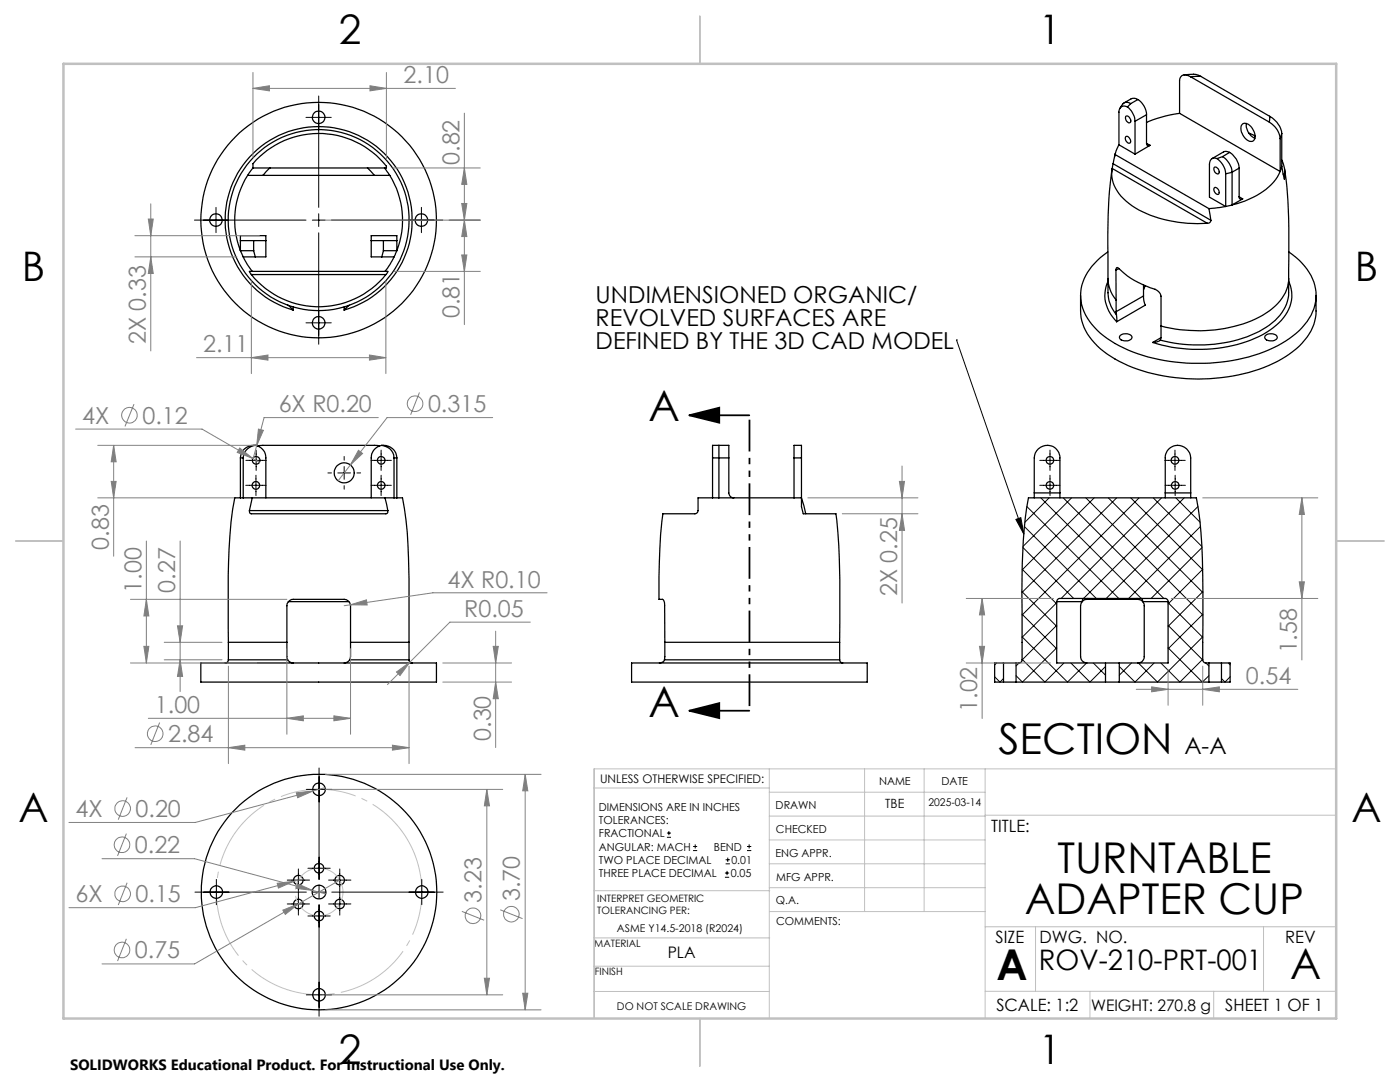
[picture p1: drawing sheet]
<svg xmlns="http://www.w3.org/2000/svg" width="279mm" height="216mm" viewBox="0 0 279 216" stroke-linecap="round" stroke-linejoin="round" font-family="sans-serif">
<g fill="none" stroke="#000" stroke-width=".25">
<path d="M227.1 19.9a3.8 3.8 0 0 1 1.7 3M227.1 19.9a1.38 1.38 0 0 0-1.4-.2l-1.4 .8M227.1 19.9l-1.4 .8M236.3 15l2-.2 1.3 .4M237.6 15.3a1.31 1.31 0 0 0-2.1 .2l-.1 .6v6.5M237.6 15.3l15.7 9.1M239.6 15.2l-2 .1M239.6 15.2l13.8 8M49.4 35h3.1M49.4 35a16.8 16.8 0 0 0-1.4 15M50.5 33.5l-1.1 1.5M50.5 33.5h3.4"/>
<path d="M50.5 33.5v-.8a17.3 17.3 0 0 1 26.6 .5v.3h-.4M52.5 35h22.2M53.9 33.5l-1.4 1.5M53.9 33.5h19.4M73.3 33.5l1.4 1.5M73.3 33.5h3.4M74.7 35h3.1M76.7 33.5l1.1 1.5M77.8 35a17 17 0 0 1 1.4 15M222 33.7a111.4 111.4 0 0 0-.9 19.6v2.3M222 33.6a7.1 7.1 0 0 0 3.3 7 23.3 23.3 0 0 0 14.7 4h.9M222 33.6l18.9 11"/>
<path d="M222.1 32.7l-.1 .9M222.1 32.7l19.6 11.3M222.5 30.8l-.4 1.9M222.5 30.8l18.8 10.8M222.6 30.6l-.2 .7M223.3 28.9l-.8 1.9M223.3 28.9l3.2 1.9M224.7 27.3a.85 .85 0 0 1 .8 .4 .85 .85 0 0 1 0 .9 .92 .92 0 0 1-.8-1.3zM224.7 23.2a.86 .86 0 0 1 .8 1.3 .89 .89 0 0 1-.8-1.3zM225 21.3a1.07 1.07 0 0 0-1.2 0 1.07 1.07 0 0 0-.5 1.1v6.5M225 21.3a4 4 0 0 1 1.5 2.9M225.7 20.7a1.18 1.18 0 0 0-1.8 .3l-.4 .6"/>
<path d="M225.7 20.7l-.7 .6M226.5 24.2v6.6M228.8 28.6a.42 .42 0 0 0 .2 .5 .42 .42 0 0 0 .5-.1M228.8 22.9l-2.3 1.3M228.8 22.9v5.7M228.8 28.6l.7 .4M229.5 29l-3 1.8M235.4 22.6a24.8 24.8 0 0 0-6.6 1.8M235.4 22.6l20.1 11.6M242.4 33.4a.78 .78 0 0 1 .8 .4 .78 .78 0 0 1-.2 .9 .98 .98 0 0 1-.6-1.3zM242.4 37.5a.78 .78 0 0 1 .8 .4 .78 .78 0 0 1-.2 .9 .98 .98 0 0 1-.6-1.3zM242.9 31.6a4.2 4.2 0 0 1 1.7 3"/>
<path d="M242.9 31.6a1.04 1.04 0 0 0-1.1 .1 1.04 1.04 0 0 0-.4 1.1v6.5l3.2 1.9M244 31.3a4.1 4.1 0 0 1 1.9 3.1M244 31.3l-1.1 .3M244.6 34.6v6.6M245.4 30.4a4 4 0 0 1 1.9 3.1M245.4 30.4l-1-.2-2.5 1.4M245.4 30.4l-1.4 .9M245.9 34.4l-1.3 .2M245.9 34.4v6.5M247.3 39.3a.44 .44 0 0 0 .2 .4 .44 .44 0 0 0 .5 0M247.3 33.5l-1.4 .9M247.3 33.5v5.8"/>
<path d="M247.3 39.3l.7 .4M248 39.7l-2.1 1.2M248 24.7a1.78 1.78 0 0 1 2.2 1.3 1.61 1.61 0 0 1-.2 2.2 2.36 2.36 0 0 1-2.3-2.2v-.8zM248.7 24.6a2.92 2.92 0 0 0 1.7 3M249.2 26.5l1.3 .6M253.3 24.4a4.4 4.4 0 0 1 2.2 3.3M253.4 23.2l-.1 1.2M253.4 23.2a4.7 4.7 0 0 1 2.4 3.4M255.5 34.2a11.7 11.7 0 0 1-7 5.9l-2.6 .8M255.5 27.7v6.5M255.8 33.2l-.3 1M255.8 31.9l.5 1.6 .1 1.1-.1 1.2-.5-2.6"/>
<path d="M255.8 26.6l-.3 1.1M255.8 26.6v6.6M256.4 33.7a117.7 117.7 0 0 1 .8 20.1v1.8M48 50h2.6M48 50l.5 1.3M48 48h2.6M48 48v-1h5.1v1M48 48v2M48.5 51.3h2.4M48.5 51.3l.9 1.5 .9 1.4M50.2 54.8a17.2 17.2 0 0 0 26.8 0M50.2 54.8h26.8"/>
<path d="M50.3 54.2h-.5l.4 .6M50.3 54.2h26.5M50.6 48h2.5M50.6 50l.3 1.3M50.6 48v2M53.1 48v3.3h-2.2M74.1 48h2.4M74.1 48v3.3h2.1M74.1 48v-1h5.1v1M76.2 51.3h2.4M76.5 50h2.7M76.5 48h2.7"/>
<path d="M76.5 50l-.3 1.3M76.5 48v2M76.8 54.2h.6l-.4 .6M78.6 51.3l-.8 1.5-1 1.4M79.2 50l-.6 1.3M79.2 48v2M215.7 58.9a16.9 16.9 0 0 0 .2 5.1 13.8 13.8 0 0 0 7.5 8.1 37.1 37.1 0 0 0 31.6 0 14.3 14.3 0 0 0 7.2-7.4l.2-.7a13.7 13.7 0 0 0 .2-5.1M221.1 50.3a11.5 11.5 0 0 0-5.4 8 9.8 9.8 0 0 0 3.9 8.2 30 30 0 0 0 18.4 6 34 34 0 0 0 18.6-4.4 11.7 11.7 0 0 0 6-8.5 10.1 10.1 0 0 0-4.6-8.7l-.8-.6M221.1 55.6a7 7 0 0 0 1.6 4.3M221.1 56.2a6.9 6.9 0 0 0 1.7 8M221.1 55.6v2.8a7.3 7.3 0 0 0 1.7 4.4M222.7 53.9v6"/>
<path d="M222.7 59.9v2.3M223.3 53.6a18.1 18.1 0 0 0 7.6 4.3 1.59 1.59 0 0 1 .8 1.2v8.3M223.3 53.6l-.3-.2h-.2l-.1 .5M223.3 53.6l-.6 .3M228.2 59.1l.1 1 .3 .8-5.8 3.3M228.2 56.9v2.2M228.2 59.1l-5.5 3.1M228.6 57l-.4 .8M241.3 41.6l.4 2.4M241.7 44l-.2 .4-.6 .2M244.6 41.2l-3.3 .4M245.9 40.9l-1.3 .3"/>
<path d="M257.2 55.6a8.4 8.4 0 0 1-4.4 6.8 27.1 27.1 0 0 1-19.2 3.1l-1.9-.4M257.2 56.2a6.9 6.9 0 0 1-2 8.3 22.6 22.6 0 0 1-14.3 5.2 31.2 31.2 0 0 1-10.9-1.4M257.2 55.6a10.6 10.6 0 0 1-.3 4.5 10.8 10.8 0 0 1-6.4 6.4 29.1 29.1 0 0 1-18.9 1.4M57.4 60.9l1.1 1M58.5 61.9a18.7 18.7 0 0 1-10.1-28.8 18.7 18.7 0 0 1 30.4 0 18.7 18.7 0 0 1-10.1 28.8M58.5 61.2v.7M68.7 61.2v.7M69.7 60.9l-1 1M222.7 62.2l.1 .6M222.8 62.8v1.4M223.6 67a1.55 1.55 0 0 1 2.3 .3 1.52 1.52 0 0 1-2.5 .1zM231.6 67.9l-.6 .3-1 .1"/>
<path d="M231.7 67.4l-.1 .5M231.7 67.4l-1.7 .9M252.6 67a1.55 1.55 0 0 1 2.3 .3 1.52 1.52 0 0 1-2.5 .1zM48 99.3h-1.1a92.7 92.7 0 0 0-1.4 19l.1 9.9M48 99.3h.5M48 91.4h.5M48 91.4v7.9M48.5 99.3h1.8M48.5 91.4v7.9M50.3 99.3l-.5 2.6M50.3 99.3h26.5M50.9 88.9a2.67 2.67 0 0 0-2.9 2.5"/>
<path d="M50.9 88.9a2.64 2.64 0 0 0-2.4 2.5M50.9 88.9a2.53 2.53 0 0 1 2.2 2.5v7.9M51.4 89l1.1-.1h22.4l.8 .1M76.2 88.9a2.64 2.64 0 0 1 3 2.5M76.2 88.9a2.72 2.72 0 0 1 2.4 2.5M76.2 88.9a2.53 2.53 0 0 0-2.1 2.5v7.9M76.8 99.3l.6 2.6M76.8 99.3h1.8M78.6 99.3h.6M78.6 91.4h.6M78.6 91.4v7.9M79.2 99.3h1.1a82.4 82.4 0 0 1 1.3 16.3v12.6"/>
<path d="M79.2 91.4v7.9M142.2 99.3h-2.9v2.6l-.1 .3-.5 .3h-6.4M142.2 99.3h1.3M142.2 91.4v-2.5h3.3v2.5M142.2 91.4h1.3M142.2 91.4v7.9M143.5 99.3h15M143.5 88.9v2.5M143.5 91.4h2M143.5 91.4v7.9M145.5 91.4v7a1.02 1.02 0 0 0 1 .9M158.5 99.3h1.4l.9 3.2"/>
<path d="M158.5 91.4v-2.5h1.4v2.5M158.5 91.4h1.4M158.5 91.4v7.9M159.9 91.4v9.7l.4 1.4h6.5a93 93 0 0 1 .8 17.4v8.3M206.4 98.4v.9M206.4 98.4v-7a2.56 2.56 0 0 1 2.6-2.5 2.56 2.56 0 0 1 2.5 2.5v7M206.4 98.4h5.1M211.5 98.4v.9M232.6 98.4v.9M232.6 98.4v-7a2.54 2.54 0 0 1 2.5-2.6 2.54 2.54 0 0 1 2.5 2.6v7M232.6 98.4h5M237.6 98.4v.9"/>
<path d="M49.8 101.9v.2a.37 .37 0 0 0 .4 .4h26.9l.3-.3v-.3M49.8 101.9h27.6M132.3 102.5a122.8 122.8 0 0 0-.8 17.1 .83 .83 0 0 1 .9 .1 .83 .83 0 0 1 .2 .9l.1 7.6M216.3 119.4l-.2 .1-.1 .6M216.9 119.6l-.4 .1-.5 .4M216.9 119.6h10.2M217.1 119.4l-.2 .2M226.9 119.4l.2 .2M227.1 119.6l.5 .1 .5 .4M227.7 119.4l.3 .2 .1 .5M40.1 132.3h47v3.8h-47zM45.6 131.7a.66 .66 0 0 1-.7 .6"/>
<path d="M45.6 128.2h11.7M45.6 131.7h11.8M45.6 128.2v3.5M57.4 131.7l-.1-.5v-10.3a1.29 1.29 0 0 1 1.2-1.3h9.2a1.82 1.82 0 0 1 2.1 .6l.2 .7v10.1l-.2 .7M57.4 131.7l.5 .4 .6 .2M57.5 120.1h12.1M69.8 131.7l-.5 .4-.6 .2M69.8 131.7h11.8M70 128.2h11.6M81.6 131.7a.6 .6 0 0 0 .7 .6M81.6 128.2v3.5M126 132.3h47.1v3.8h-47.1z"/>
<path d="M132.6 131.7a.98 .98 0 0 1-1 .6M132.6 131.7h35M132.7 128.2l-.1 3.5M132.7 128.2h34.9M167.6 131.7a.66 .66 0 0 0 .6 .6M167.6 128.2v3.5M200.3 132.3h2.5M200.3 136.1h2.5M200.3 132.3h-1.8v3.8h1.8M200.3 132.3v3.8M202.8 132.3h.5a.6 .6 0 0 0 .7-.6 337.4 337.4 0 0 1 .4-26.1l.8-6.3h33.6a95.1 95.1 0 0 1 1.3 18.8l-.1 13.6a.66 .66 0 0 0 .7 .6h.6M202.8 132.3v3.8"/>
<path d="M202.8 136.1h17.8M210.9 120.1a.66 .66 0 0 1 .6-.7h21a.6 .6 0 0 1 .6 .7M210.9 120.1h5.1M210.9 120.1v12.2h9.7M216 120.1l-.3 .8v10.1l.1 .6a1.42 1.42 0 0 0 1.1 .7M220.6 132.3h2.8M220.6 136.1h2.8M220.6 132.3v3.8M223.4 132.3v3.8M223.4 136.1h17.9M228.1 120.1l.3 .6v10.3a1.26 1.26 0 0 1-1.3 1.3M228.1 120.1h5"/>
<path d="M233.1 120.1v12.2h-9.7M241.3 132.3h2.5M241.3 136.1h2.5M241.3 132.3v3.8M243.8 132.3h1.7v3.8h-1.7M243.8 132.3v3.8"/>
<circle cx="63.6" cy="23.4" r="1.25"/>
<circle cx="43.1" cy="43.9" r="1.24"/>
<circle cx="63.6" cy="43.9" r="23.5"/>
<circle cx="63.6" cy="43.9" r="18.1"/>
<circle cx="84.1" cy="43.9" r="1.25"/>
<circle cx="63.6" cy="64.4" r="1.25"/>
<circle cx="51.1" cy="96.9" r=".76"/>
<circle cx="51.1" cy="91.8" r=".77"/>
<circle cx="68.7" cy="94.3" r="1.99"/>
<circle cx="76.1" cy="91.9" r=".76"/>
<circle cx="76.1" cy="96.9" r=".76"/>
<circle cx="209.5" cy="91.8" r=".75"/>
<circle cx="209.5" cy="96.9" r=".75"/>
<circle cx="234.5" cy="91.8" r=".77"/>
<circle cx="234.5" cy="96.9" r=".77"/>
<circle cx="63.7" cy="157.5" r="1.26"/>
<circle cx="43.2" cy="178" r="1.26"/>
<circle cx="59.5" cy="175.6" r=".95"/>
<circle cx="63.7" cy="178" r="23.5"/>
<circle cx="63.7" cy="173.2" r=".95"/>
<circle cx="63.7" cy="178" r="1.38"/>
<circle cx="67.8" cy="175.6" r=".95"/>
<circle cx="84.2" cy="178" r="1.25"/>
<circle cx="59.5" cy="180.4" r=".95"/>
<circle cx="63.7" cy="182.8" r=".95"/>
<circle cx="63.7" cy="198.5" r="1.26"/>
<circle cx="67.8" cy="180.4" r=".95"/>
</g>
<g fill="none" stroke="#000" stroke-width=".2">
<path d="M63.6 19.2v22.2M61.1 23.4h5M38.8 43.9h22.3M43.1 41.4v5M62.3 43.9h2.6M63.6 42.7v2.5M63.6 46.5v22.2M66.1 43.9h22.3M84.1 41.4v5M61.1 64.4h5M190.9 67.8h.1M190.9 67.8l13.4 38.8"/>
<path d="M49 96.8h4.1M49.1 91.9h4.1M51.1 94.8v4.1M51.1 89.8v4.1M65.4 94.4h.7M67.4 94.4h2.6M68.7 91.1v.7M68.7 93.1v2.5M68.7 96.9v.7M71.2 94.4h.8M74 91.9h4.1M74 96.8h4.1"/>
<path d="M76.1 89.8v4.1M76.1 94.8v4.1M207.5 91.9h4.1M207.5 96.8h4.1M207.7 99.3l20.1 20.1M209.4 99.3l-4.9 4.9M209.5 89.8v4.1M209.5 94.8v4.1M212.2 99.3l20.1 20.1M213.9 99.3l-9.7 9.7M216.7 99.3l23.4 23.4M218.4 99.3l-14.4 14.4"/>
<path d="M221.2 99.3l18.9 19M222.8 99.3l-18.9 19M225.7 99.3l14.3 14.4M227.3 99.3l-23.3 23.4M230.2 99.3l9.7 9.7M231.8 99.3l-20 20.1M232.4 91.9h4.1M232.5 96.8h4.1M234.5 89.8v4.1M234.5 94.8v4.1M234.7 99.3l4.8 4.9M236.3 99.3l-20 20.1"/>
<path d="M202.7 103.6l1-.3 .6 3.3zM203.9 118l7 7M204 113.6l6.9 6.9M204.2 109.3l10.1 10.1M204.4 105.1l14.4 14.3M204.9 101.1l18.4 18.3M239.1 101.1l-18.3 18.3M239.6 105.1l-14.4 14.3M239.9 109.3l-10.2 10.1M240 113.6l-6.9 6.9M240.1 118l-7 7M198.5 135l1.1 1.1 .7-.7"/>
<path d="M198.9 132.3l-.4 .4M200.2 132.3h.1M203.4 132.3l-.6 .6M204 131.6l4.5 4.5 3.8-3.8M204 127.1l9 9 3.9-3.8M204 122.6l6.9 6.9M210.9 120.3l-6.9 6.9M210.9 124.8l-6.9 6.9M210.9 129.3l-6.9 6.8-1.2-1.3M213.7 132.3l3.8 3.8 3.1-3.1M218.2 132.3l2.4 2.4M225.8 132.3l-2.4 2.4"/>
<path d="M230.3 132.3l-3.8 3.8-3.1-3.1M233.1 129.3l6.9 6.8 1.3-1.3M233.1 124.8l6.9 6.9M233.1 120.3l6.9 6.9M240 127.1l-9 9-3.8-3.8M240 131.6l-4.5 4.5-3.8-3.8M240.1 122.6l-7 6.9M240.7 132.3l.6 .6M243.8 132.3h.1M245.1 132.3l.4 .4M245.5 135l-1 1.1-.7-.7M61.1 157.5h5.1"/>
<path d="M63.7 153.2v22.3M38.9 178h22.2M43.2 175.5v5M57.3 175.6h4.5M59.5 173.4v4.4M59.5 178.2v4.4M61.5 173.2h4.4M62.4 178h2.5M63.7 176.7v2.6M65.6 175.6h4.4M66.2 178h22.2M67.8 173.4v4.4"/>
<path d="M67.8 178.2v4.4M84.2 175.5v5M133.1 167.1h.8M133.1 166.2h.8M133.5 165.8v.9M138.3 169.7h.8M138.3 168.9h.8M138.7 168.5v.8M144.7 175h.8M144.7 174.2h.8M144.8 172.4h.9M144.8 171.6h.9"/>
<path d="M145.1 173.8v.8M145.2 171.1v.9M149.1 169.7h.8M149.1 168.9h.8M149.5 168.5v.8M57.3 180.4h4.5M61.1 198.5h5.1M61.5 182.8h4.4M63.7 180.6v22.2M65.6 180.4h4.4"/>
</g>
<g fill="none" stroke="#808080" stroke-width=".2">
<path d="M50.5 17.6l3.3-.5v1zM50.5 14.5v16.9M50.5 17.6h40.4M73.8 17.1l3.3 .5-3.3 .5zM77.1 14.5v17.4M78.4 33.5h17.4M92.7 33.5l.5 3.3h-1.1zM92.7 22.6v42.2M26.9 47h24.9M26.9 51.3h20.4M29.6 43.7h1l-.5 3.3zM30.1 51.3l.5 3.3h-1z"/>
<path d="M30.1 40.7v29.3M50.2 56.1v18.4M64.9 43.9h30.9M77 56.1v18.4M78.7 54.2h17.1M92.1 50.9h1.1l-.5 3.3zM92.1 40.6h1.1l-.5 3.3zM92.7 43.9l.5 3.3h-1.1zM39.2 71.4h37.8M50.2 71.4l3.3-.6v1.1zM73.7 70.8l3.3 .6-3.3 .5zM83.7 78.3l-1.7 4.5"/>
<path d="M15.1 85.6h25.2l10.1 5.9M19.5 99.3h27.2M19.5 88.9h31.7M22.2 96.1h1l-.5 3.2zM22.7 88.9l.5 3.2h-1zM22.7 88.9v22.1M26.7 80.6l-1.8 4.5M47.8 89.4l2.6 2.1-3.1-1.2zM50.4 91.5l1.4 .8M51.2 88.9l-.6 2.5M51.6 85.6l1 .3-1.4 3zM71.5 89.9l.9 .6-2.5 2.3z"/>
<path d="M75.5 83.3h-22.8l-1.5 5.6M98.3 83.3h-21l-9.8 12.6M161.2 99.3h22M179.5 96.1h1l-.5 3.2zM180 93v27.3M240 99.3h23M259.8 99.3l.5 3.4h-1zM259.8 99.3v32.4M26 119.6h31.3M29.2 119.6l.5 3.3h-1zM29.2 107.9v24.4M35.9 107.9v30.1"/>
<path d="M109.2 118.3h-22.8l-16.5 2.4M168.1 102.5h15.1M180 102.5l.5 3.3h-1zM192.8 119.4h17.5M196 119.4l.5 3.3h-1zM196 119.4v24M233.8 119.4h29.2M259.3 116.1h1l-.5 3.3zM26 132.3h25.2M28.7 129h1l-.5 3.3zM32.8 128.2h11.5M32.8 131.7h11.5"/>
<path d="M35.4 124.9h1l-.5 3.3zM35.9 131.7l.5 3.3h-1zM45.6 132.9v19.5M57.3 129.4v17.1M69.9 120.7l3.2-1 .2 1zM69.9 120.7l-1.2 .2M70 129.4v17.1M79.1 134.1l2.7-2-2 2.7zM81.6 132.9v19.5M88.4 136.1h13.7M88.4 132.3h13.7M98.4 129h1l-.5 3.3z"/>
<path d="M98.9 136.1l.5 3.3h-1zM98.9 125.9v23.3M105.8 124.1h-16l-12.5 12.5M192.8 132.3h16.8M195.5 129h1l-.5 3.3zM226.8 137.5h32.2M229.8 137.1l3.3 .4-3.3 .5zM233.1 133.6v7.1M240 137.5l3.3-.4v.9zM240 132.9v7.8M25.4 159.1l-1.8 4.4M27 149.2h54.6"/>
<path d="M29.6 143.3h40.4M31.9 144.2l-1.8 4.4M45.6 149.2l3.3-.5v1zM57.3 143.3l3.2-.5v1zM59.1 158.2l3.4-.4-3.1 1.4zM62.5 157.8l-23.5 6.3h-25.2M64.9 157.2l-2.4 .6M64.9 154.5h43.1M64.9 157.5h35.4M66.6 142.8l3.4 .5-3.4 .5zM78.3 148.7l3.3 .5-3.3 .5zM97.2 157.5l.5 3.3h-1z"/>
<path d="M97.2 157.5v41M104.8 154.5l.5 3.3h-1zM104.8 154.5v47M20.4 171.3h18.4l23.5 6.4M25.2 166.3l-1.7 4.5M25.4 176.1l-1.8 4.5M55.3 176.2l3.3-.3-3 1.3zM59.3 176.3l3 1.4-3.3-.4zM60.5 175.4l-21.5 5.7h-25.2M62.3 177.7l2.7 .7M67.8 175.6l-8.3 4.8M25.2 187.3l-1.7 4.5"/>
<path d="M56.4 181.6l3.1-1.2-2.6 2.1zM59.5 180.4l-20.7 11.9h-18.4M64.9 198.5h35.4M92.2 181.9l4.4 1.7M96.7 195.2h1l-.5 3.3zM99.8 181.5l4.5 1.8M104.3 198.2h1l-.5 3.3zM64.9 201.5h43.1"/>
<circle cx="25.8" cy="82.9" r="1.55"/>
<circle cx="82.8" cy="80.5" r="1.56"/>
<circle cx="31" cy="146.4" r="1.56"/>
<circle cx="24.3" cy="168.6" r="1.56"/>
<circle cx="24.5" cy="161.3" r="1.56"/>
<circle cx="24.5" cy="178.4" r="1.55"/>
<circle cx="24.3" cy="189.6" r="1.56"/>
<circle cx="94.4" cy="182.7" r="1.55"/>
<circle cx="102.1" cy="182.4" r="1.55"/>
</g>
<path d="M137.5 82.9l6-1.5v2.9zM137.5 82.9h12M137.5 141.8l6-1.5v3zM137.5 141.8h12" fill="none" stroke="#000" stroke-width=".35"/>
<path d="M68.2 176.6a4.8 4.8 0 0 0-7.9-1.9 4.8 4.8 0 0 0 2.1 7.9 4.8 4.8 0 0 0 5.9-5.7l-.1-.3" fill="none" stroke="#c0c0c0" stroke-width=".2" stroke-dasharray="15.2 1.3 1.3 1.3" stroke-dashoffset="2.2" stroke-linecap="butt"/>
<path d="M83.3 172a20.5 20.5 0 0 0-34.3-8.3 20.5 20.5 0 0 0 9.2 34 20.5 20.5 0 0 0 25.4-24.5l-.3-1.2" fill="none" stroke="#c0c0c0" stroke-width=".2" stroke-dasharray="15.2 1.3 1.3 1.3" stroke-dashoffset=".4" stroke-linecap="butt"/>
<path d="M149.6 82.8v59" fill="none" stroke="#000" stroke-width=".35" stroke-dasharray="6.3 1.3 1.3 1.3 1.3 1.3" stroke-dashoffset="-.9" stroke-linecap="butt"/>
<g fill="none" stroke="#c0c0c0" stroke-width=".2">
<path d="M118.6 157.2h34.9M153.5 153.4v49.8M153.5 158.1h43.1M172.5 153.4v28.5M184.4 153.4v28.5M196.6 153.4v49.8M266.7 153.4h-148.1v49.8M118.6 177.7h35M153.5 167.6h43.1M153.5 162.8h43.1M153.5 172.4h43.1M153.5 177.1h43.1"/>
<path d="M196.6 162.7h70.1M118.6 197.8h34.9M118.6 192.8h34.9M118.6 187.1h35M153.6 181.9h43M196.6 197.8h70.1M196.6 184.9h70.1M206.7 184.9v12.9M217.5 197.8v5.4M242.2 197.8v5.4M252.2 184.9v12.9"/>
</g>
<path d="M139.7 3.2v9.5M3.1 107.9h9.6M266.7 107.9h9.5M139.7 203.2v9.6" fill="none" stroke="#c0c0c0" stroke-width=".25"/>
<path d="M12.7 12.7h254v190.5h-254z" fill="none" stroke="#c0c0c0" stroke-width=".5"/>
<g fill="#000">
<path d="M202.7 103.6l1-.3 .6 3.3z"/>
<path d="M137.5 82.9l6-1.5v2.9zM137.5 141.8l6-1.5v3z"/>
</g>
<g fill="#808080">
<path d="M56.4 181.6l3.1-1.2-2.6 2.1z"/>
<path d="M73.7 70.8l3.3 .6-3.3 .5zM50.2 71.4l3.3-.6v1.1z"/>
<path d="M79.1 134.1l.7 .7 2-2.7zM69.9 120.7h3.4l-.2-1zM45.6 149.2l3.3-.5v1zM78.3 148.7l3.3 .5-3.3 .5zM47.8 89.4l-.5 .9 3.1 1.2zM71.5 89.9l-1.6 2.9 2.5-2.3zM51.6 85.6l-.4 3.3 1.4-3zM55.3 176.2l.3 1 3-1.3zM59.1 158.2l.3 1 3.1-1.4zM59.3 176.3l-.3 1 3.3 .4z"/>
<path d="M229.8 137.1l3.3 .4-3.3 .5zM240 137.5l3.3-.4v.9z"/>
<path d="M57.3 143.3l3.2-.5v1zM66.6 142.8l3.4 .5-3.4 .5z"/>
<path d="M73.8 17.1l3.3 .5-3.3 .5zM50.5 17.6l3.3-.5v1z"/>
<path d="M98.9 136.1l.5 3.3h-1zM98.4 129h1l-.5 3.3zM22.2 96.1h1l-.5 3.2zM22.7 88.9l.5 3.2h-1zM180 102.5l.5 3.3h-1zM179.5 96.1h1l-.5 3.2zM195.5 129h1l-.5 3.3zM196 119.4l.5 3.3h-1zM259.3 116.1h1l-.5 3.3zM259.8 99.3l.5 3.4h-1z"/>
<path d="M35.4 124.9h1l-.5 3.3zM35.9 131.7l.5 3.3h-1zM29.2 119.6l.5 3.3h-1zM28.7 129h1l-.5 3.3zM92.7 43.9l.5 3.3h-1.1zM92.1 50.9h1.1l-.5 3.3zM29.6 43.7h1l-.5 3.3zM30.1 51.3l.5 3.3h-1zM92.7 33.5l.5 3.3h-1.1zM92.1 40.6h1.1l-.5 3.3zM104.8 154.5l.5 3.3h-1zM104.3 198.2h1l-.5 3.3z"/>
<path d="M96.7 195.2h1l-.5 3.3zM97.2 157.5l.5 3.3h-1z"/>
</g>
<g font-size="8.5">
<text x="129.4" y="84.1">A</text>
<text x="129.4" y="143">A</text>
<text x="199.2" y="150.4">SECTION</text>
<text x="211" y="174.2">TURNTABLE</text>
<text x="204.5" y="182.3">ADAPTER CUP</text>
<text x="198.9" y="195.5">A</text>
<text x="257.5" y="195.4">A</text>
</g>
<g font-size="8.1">
<text x="67.6" y="8.9">2</text>
<text x="207.3" y="8.9">1</text>
<text x="4.4" y="56.1">B</text>
<text x="270.4" y="56.1">B</text>
<text x="3.7" y="164.1">A</text>
<text x="269.7" y="164.1">A</text>
<text x="67.6" y="212.4">2</text>
<text x="207.3" y="212.4">1</text>
</g>
<text font-size="5.6" x="207.3" y="193.5">ROV-210-PRT-001</text>
<g font-size="4.7" fill="#808080">
<text x="80.6" y="16.6">2.10</text>
<text x="91.7" y="32.9" transform="rotate(-90 91.7 32.9)">0.82</text>
<text x="91.7" y="63.5" transform="rotate(-90 91.7 63.5)">0.81</text>
<text x="29.1" y="68.7" transform="rotate(-90 29.1 68.7)">2X 0.33</text>
<text x="40.5" y="70.3">2.11</text>
<text x="55.6" y="82.3">6X R0.20</text>
<text x="85.4" y="82.2">0.315</text>
<text x="16.4" y="84.5">4X</text>
<text x="28.4" y="84.5">0.12</text>
<text x="21.7" y="109.7" transform="rotate(-90 21.7 109.7)">0.83</text>
<text x="28.2" y="118.3" transform="rotate(-90 28.2 118.3)">1.00</text>
<text x="34.9" y="118.3" transform="rotate(-90 34.9 118.3)">0.27</text>
<text x="89.3" y="117.3">4X R0.10</text>
<text x="179" y="119" transform="rotate(-90 179 119)">2X 0.25</text>
<text x="92.7" y="123.1">R0.05</text>
<text x="258.8" y="130.4" transform="rotate(-90 258.8 130.4)">1.58</text>
<text x="248.7" y="136.5">0.54</text>
<text x="30.9" y="142.3">1.00</text>
<text x="195" y="142.1" transform="rotate(-90 195 142.1)">1.02</text>
<text x="33.6" y="148.1">2.84</text>
<text x="97.9" y="147.8" transform="rotate(-90 97.9 147.8)">0.30</text>
<text x="15.1" y="163">4X</text>
<text x="27.1" y="163">0.20</text>
<text x="26.9" y="170.3">0.22</text>
<text x="103.8" y="179.8" transform="rotate(-90 103.8 179.8)">3.70</text>
<text x="15.1" y="180">6X</text>
<text x="27.1" y="180">0.15</text>
<text x="96.1" y="180.2" transform="rotate(-90 96.1 180.2)">3.23</text>
<text x="26.9" y="191.3">0.75</text>
</g>
<g font-size="4.7">
<text x="118.9" y="60.5">UNDIMENSIONED ORGANIC/</text>
<text x="118.9" y="65">REVOLVED SURFACES ARE</text>
<text x="118.9" y="69.6">DEFINED BY THE 3D CAD MODEL</text>
<text x="236.4" y="150.4">A-A</text>
</g>
<g font-size="3.4">
<text x="197.8" y="166">TITLE:</text>
<text x="198.7" y="188.1">SIZE</text>
<text x="207.5" y="188.1">DWG. NO.</text>
<text x="256.5" y="188.2">REV</text>
<text x="198.8" y="201.7">SCALE: 1:2</text>
<text x="244.5" y="201.7">SHEET 1 OF 1</text>
</g>
<g font-size="3.2">
<text x="133.3" y="191.2">PLA</text>
<text x="217.8" y="201.7">WEIGHT: 270.8 g</text>
</g>
<text font-size="3" x="14" y="213.5">SOLIDWORKS Educational Product. For Instructional Use Only.</text>
<text font-size="2.5" x="176.7" y="161.3">TBE</text>
<text font-size="2.4" x="119.8" y="156.2">UNLESS OTHERWISE SPECIFIED:</text>
<g font-size="2.2">
<text x="119.5" y="161.8">DIMENSIONS ARE IN INCHES</text>
<text x="154.8" y="161.4">DRAWN</text>
<text x="175.4" y="156.6">NAME</text>
<text x="187.9" y="156.7">DATE</text>
<text x="119.5" y="164.4">TOLERANCES:</text>
<text x="119.5" y="167.1">FRACTIONAL</text>
<text x="154.9" y="166.3">CHECKED</text>
<text x="119.5" y="169.7">ANGULAR: MACH</text>
<text x="119.5" y="172.4">TWO PLACE DECIMAL</text>
<text x="142.5" y="169.7">BEND</text>
<text x="146" y="172.4">0.01</text>
<text x="154.8" y="170.9">ENG APPR.</text>
<text x="119.5" y="175">THREE PLACE DECIMAL</text>
<text x="145.8" y="175">0.05</text>
<text x="154.9" y="175.7">MFG APPR.</text>
<text x="154.9" y="180.4">Q.A.</text>
<text x="154.9" y="184.6">COMMENTS:</text>
</g>
<g font-size="2.1">
<text x="185.3" y="160.7">2025-03-14</text>
<text x="123.1" y="186.1">ASME Y14.5-2018 (R2024)</text>
<text x="123.1" y="201.6">DO NOT SCALE DRAWING</text>
</g>
<g font-size="2">
<text x="119.2" y="179.9">INTERPRET GEOMETRIC</text>
<text x="119.2" y="182.4">TOLERANCING PER:</text>
<text x="118.6" y="189">MATERIAL</text>
<text x="118.7" y="194.6">FINISH</text>
</g>
</svg>
